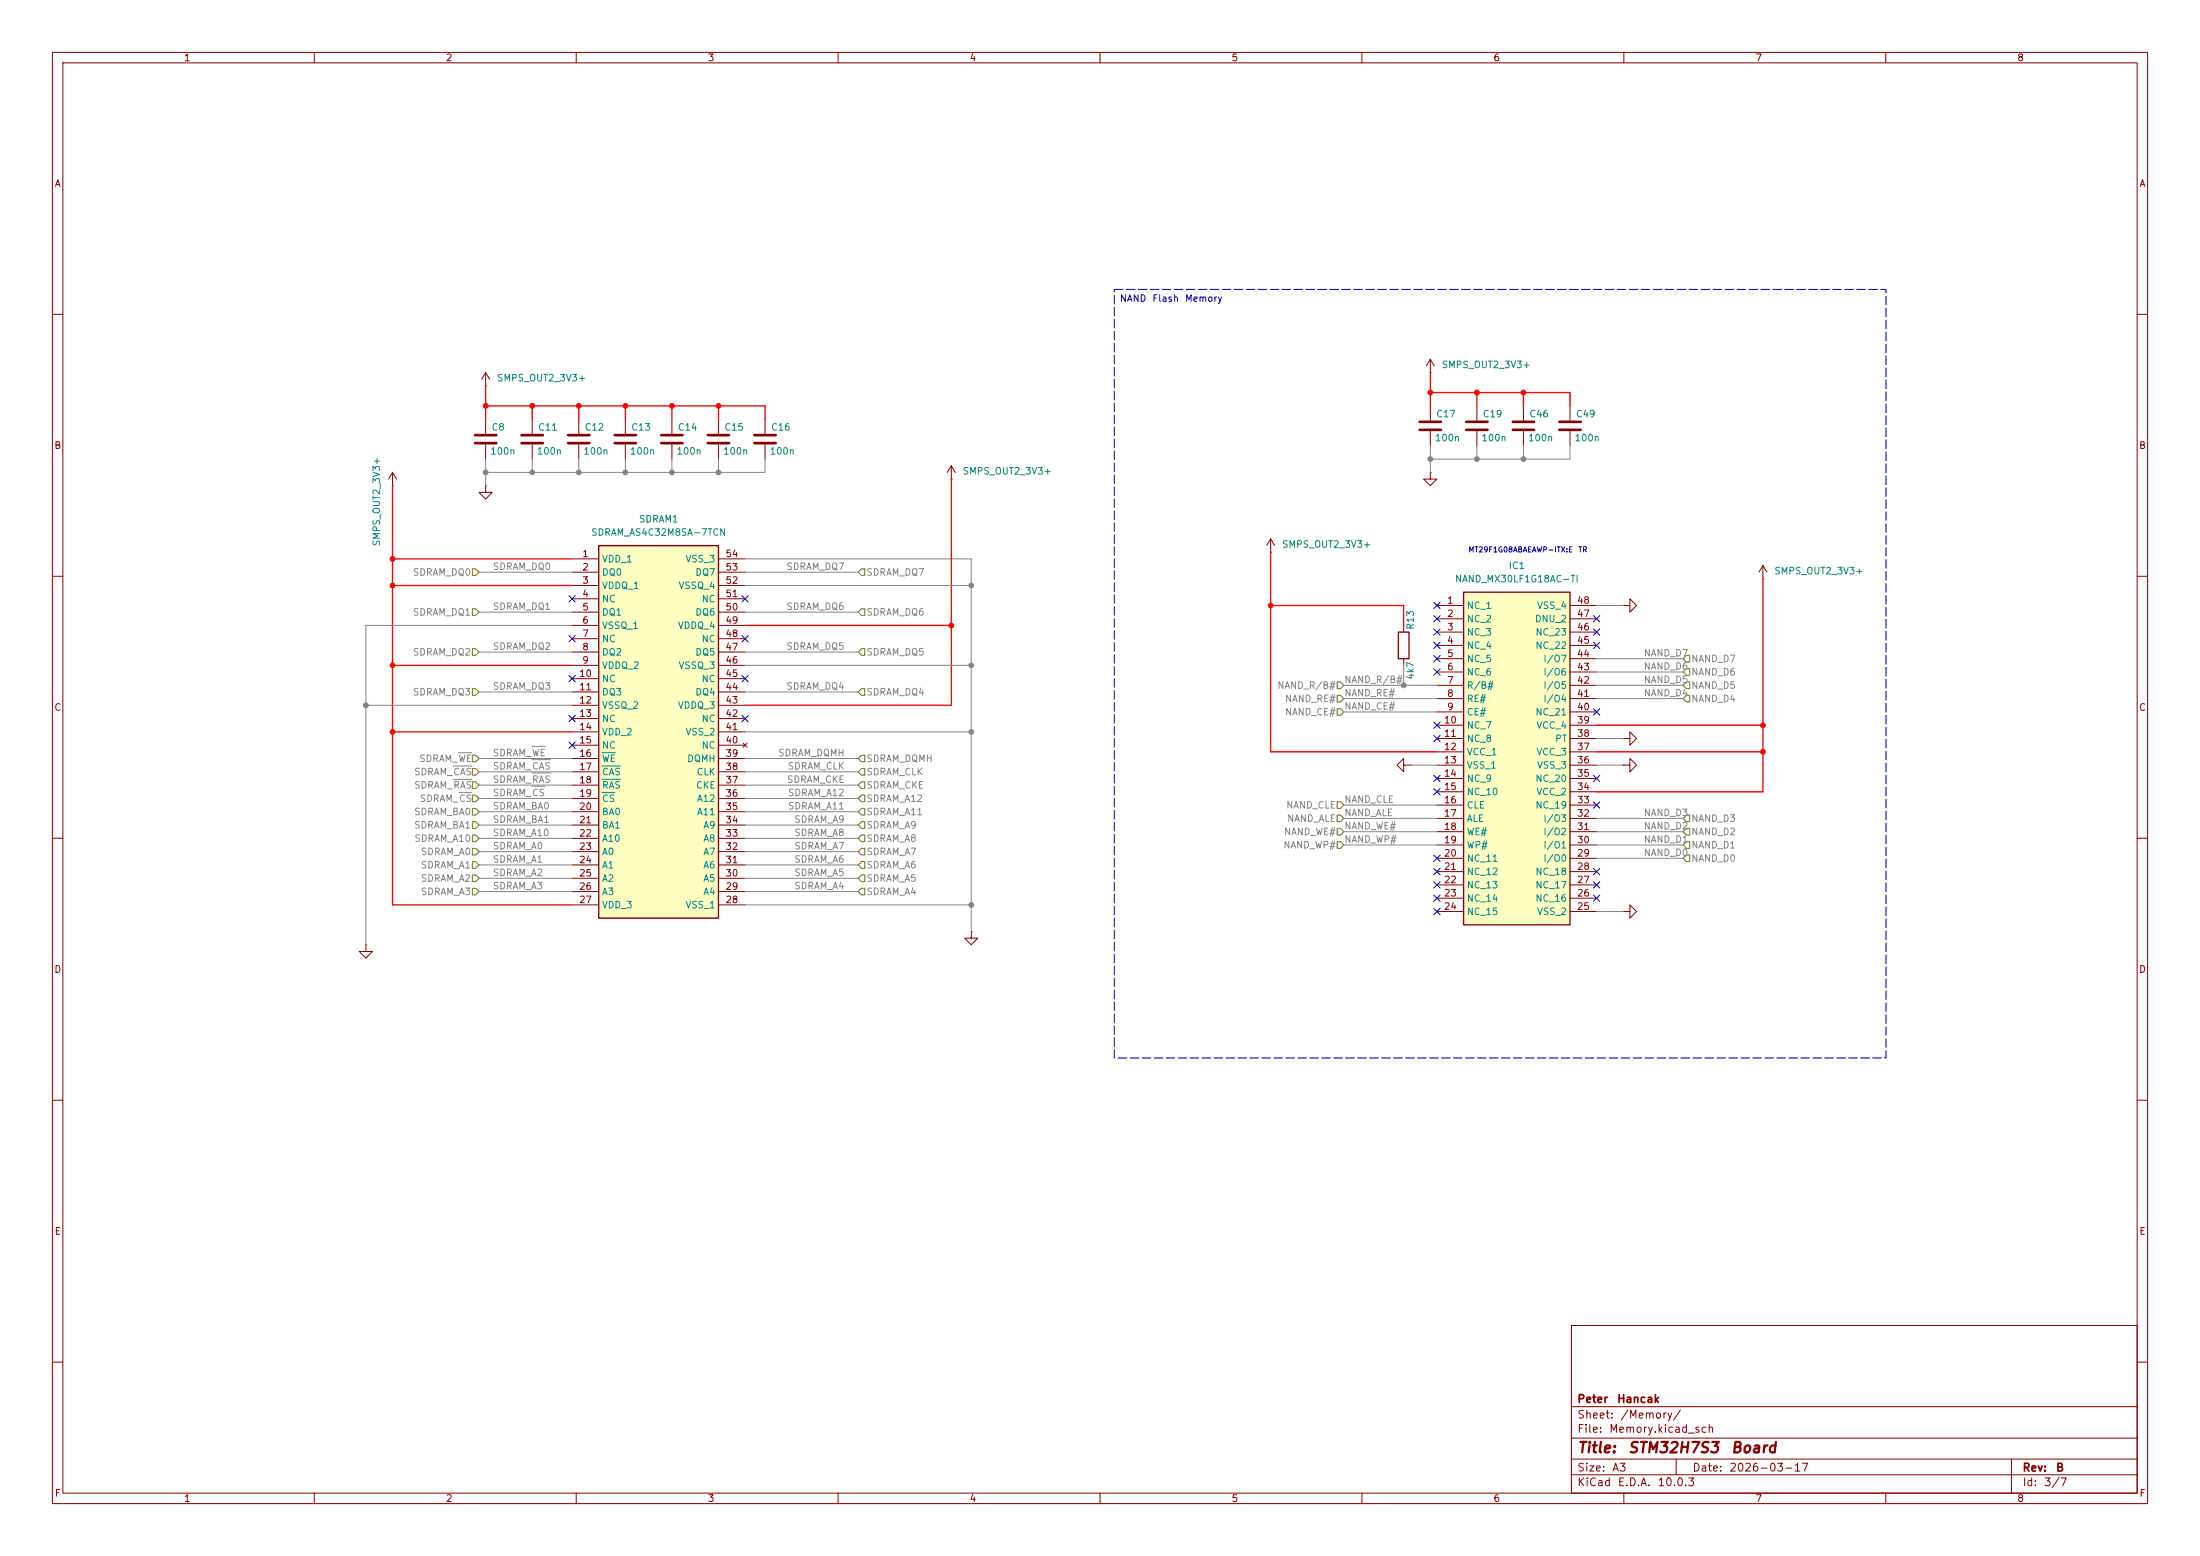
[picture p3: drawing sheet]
<svg xmlns="http://www.w3.org/2000/svg" width="420mm" height="297mm" viewBox="0 0 420 297" stroke-linecap="round" stroke-linejoin="round" font-family="sans-serif">
<g fill="none" stroke="#840000" stroke-width=".19">
<path d="M10 10h400v277h-400zM12 12h396v273h-396zM60 10v2M110 10v2M160 10v2M210 10v2M260 10v2M310 10v2M360 10v2M10 60h2M273 77.5v2.8M408 60h2"/>
<path d="M273 82.3v2.8M10 110h2M408 110h2M10 160h2M408 160h2M69.8 180.3v1.3h-1.2l1.2 1.3 1.3-1.3h-1.3M69.8 180.3h.1M10 210h2M408 210h2M300 253h108v32h-108zM10 260h2M300 278.5h108"/>
<path d="M300 274.5h108M300 268.5h108M320 278.5v3M384 278.5v6.5M408 260h2M60 285v2M110 285v2M160 285v2M210 285v2M260 285v2M300 281.5h108M310 285v2"/>
<path d="M360 285v2"/>
</g>
<path d="M271 80.5h4.1M271 82h4.1" fill="none" stroke="#840000" stroke-width=".51"/>
<path d="M114.3 104.1h22.9v71.2h-22.9z" fill="#ffffc2"/>
<path d="M114.3 104.1h22.9v71.2h-22.9z" fill="none" stroke="#840000" stroke-width=".25"/>
<g fill="none" stroke="#840000" stroke-width=".19">
<path d="M92.7 73.7h.1M92.7 71.1v2.6M92.7 71.1l-.8 1.3M92.7 71.1l.8 1.3M281.9 77.5v2.8M290.8 77.5v2.8M74.9 92.7h.1M74.9 90.2l-.7 1.2M74.9 90.2l.8 1.2M74.9 90.2v2.5M92.7 92.7v1.3h-1.3l1.3 1.3 1.3-1.3h-1.3M92.7 92.7h.1"/>
<path d="M92.7 80v2.8M92.7 84.8v2.8M101.6 80v2.8M101.6 84.8v2.8M110.5 80v2.8M110.5 84.8v2.8M119.4 80v2.8M119.4 84.8v2.8M128.3 80v2.8M128.3 84.8v2.8M137.2 80v2.8M137.2 84.8v2.8"/>
<path d="M146 80v2.8M146 84.8v2.8M281.9 82.3v2.8M290.8 82.3v2.8M109.2 106.7h5.1M109.2 109.2h5.1M109.2 111.8h5.1M109.2 114.3h5.1M109.2 116.8h5.1M109.2 119.4h5.1M137.2 106.7h5M137.2 109.2h5"/>
<path d="M137.2 111.8h5M137.2 114.3h5M137.2 116.8h5M137.2 119.4h5M309.9 115.6h1.2v1.2l1.3-1.2-1.3-1.3v1.3M309.9 115.6h.1M109.2 121.9h5.1M109.2 124.5h5.1M109.2 127h5.1M109.2 129.5h5.1M109.2 132.1h5.1M109.2 134.6h5.1"/>
<path d="M109.2 137.2h5.1M109.2 139.7h5.1M137.2 121.9h5M137.2 124.5h5M137.2 127h5M137.2 129.5h5M137.2 132.1h5M137.2 134.6h5M137.2 137.2h5M137.2 139.7h5M109.2 142.2h5.1M109.2 144.8h5.1"/>
<path d="M109.2 147.3h5.1M109.2 149.9h5.1M109.2 152.4h5.1M109.2 154.9h5.1M109.2 157.5h5.1M137.2 142.2h5M137.2 144.8h5M137.2 147.3h5M137.2 149.9h5M137.2 152.4h5M137.2 154.9h5M137.2 157.5h5"/>
<path d="M141.9 141.9l.7 .7M142.6 141.9l-.7 .7M309.9 141h1.2v1.2l1.3-1.2-1.3-1.3v1.3M309.9 141h.1M309.9 146.1h1.2v1.2l1.3-1.2-1.3-1.3v1.3M309.9 146.1h.1M109.2 160h5.1M109.2 162.6h5.1M109.2 165.1h5.1M109.2 167.6h5.1M109.2 170.2h5.1M109.2 172.7h5.1"/>
<path d="M137.2 160h5M137.2 162.6h5M137.2 165.1h5M137.2 167.6h5M137.2 170.2h5M137.2 172.7h5M185.4 177.8v1.3h-1.3l1.3 1.2 1.3-1.2h-1.3M185.4 177.8h.1"/>
</g>
<path d="M114.9 143.7h2.6M114.9 146.2h3.6M114.9 148.8h3.6M114.9 151.3h2.5" fill="none" stroke="#008484" stroke-width=".19"/>
<g fill="none" stroke="#840000" stroke-width=".51">
<path d="M90.7 83.1h4M90.7 84.6h4M99.6 83.1h4M99.6 84.6h4M108.5 83.1h4M108.5 84.6h4M117.3 83.1h4.1M117.3 84.6h4.1M126.2 83.1h4.1M126.2 84.6h4.1M135.1 83.1h4.1M135.1 84.6h4.1"/>
<path d="M144 83.1h4.1M144 84.6h4.1M279.9 80.5h4.1M279.9 82h4.1M288.8 80.5h4.1M288.8 82h4.1"/>
</g>
<path d="M279.4 113h20.3v63.5h-20.3z" fill="#ffffc2"/>
<path d="M279.4 113h20.3v63.5h-20.3zM267 120.7h2v5h-2z" fill="none" stroke="#840000" stroke-width=".25"/>
<g fill="none" stroke="#840000" stroke-width=".19">
<path d="M273 71.1h.1M273 68.6l-.7 1.3M273 68.6l.8 1.3M273 68.6v2.5M299.7 77.5v2.8M181.6 91.4h.1M181.6 88.9l-.8 1.3M181.6 88.9l.8 1.3M181.6 88.9v2.5M273 90.2v1.2h-1.2l1.2 1.3 1.3-1.3h-1.3M273 90.2h.1M299.7 82.3v2.8"/>
<path d="M242.6 105.4h.1M242.6 102.9l-.8 1.2M242.6 102.9l.7 1.2M242.6 102.9v2.5M268 119.4v1.3M274.3 115.6h5.1M274.3 118.1h5.1M299.7 115.6h5.1M299.7 118.1h5.1M336.5 110.5h.1M336.5 108l-.7 1.2M336.5 108l.8 1.2"/>
<path d="M336.5 108v2.5M268 125.7v1.3M274.3 120.7h5.1M274.3 123.2h5.1M274.3 125.7h5.1M274.3 128.3h5.1M274.3 130.8h5.1M274.3 133.4h5.1M274.3 135.9h5.1M274.3 138.4h5.1M299.7 120.7h5.1M299.7 123.2h5.1"/>
<path d="M299.7 125.7h5.1M299.7 128.3h5.1M299.7 130.8h5.1M299.7 133.4h5.1M299.7 135.9h5.1M299.7 138.4h5.1M268 146.1v1.2l-1.3-1.2 1.3-1.3v1.3h1.2M269.2 146.1h.1M274.3 141h5.1M274.3 143.5h5.1M274.3 146.1h5.1M274.3 148.6h5.1"/>
<path d="M274.3 151.1h5.1M274.3 153.7h5.1M274.3 156.2h5.1M274.3 158.8h5.1M299.7 141h5.1M299.7 143.5h5.1M299.7 146.1h5.1M299.7 148.6h5.1M299.7 151.1h5.1M299.7 153.7h5.1M299.7 156.2h5.1M299.7 158.8h5.1"/>
<path d="M274.3 161.3h5.1M274.3 163.8h5.1M274.3 166.4h5.1M274.3 168.9h5.1M274.3 171.5h5.1M274.3 174h5.1M299.7 161.3h5.1M299.7 163.8h5.1M299.7 166.4h5.1M299.7 168.9h5.1M299.7 171.5h5.1M299.7 174h5.1"/>
<path d="M309.9 174h1.2v1.3l1.3-1.3-1.3-1.3v1.3M309.9 174h.1"/>
</g>
<path d="M297.7 80.5h4.1M297.7 82h4.1" fill="none" stroke="#840000" stroke-width=".51"/>
<g fill="none" stroke="#848400" stroke-width=".19">
<path d="M90.2 108.6h.6l.6 .6-.6 .7h-.6zM90.2 116.2h.6l.6 .6-.6 .7h-.6zM164.5 108.6h.6v1.3h-.6l-.7-.7zM164.5 116.2h.6v1.3h-.6l-.7-.7zM90.2 123.8h.6l.6 .7-.6 .6h-.6zM90.2 131.4h.6l.6 .7-.6 .6h-.6zM164.5 123.8h.6v1.3h-.6l-.7-.6zM164.5 131.4h.6v1.3h-.6l-.7-.6zM255.3 135.3h.6l.6 .6-.6 .6h-.6zM255.3 130.2h.6l.6 .6-.6 .6h-.6zM255.3 132.7h.6l.6 .7-.6 .6h-.6zM321.3 128.3l.6-.7h.7v1.3h-.7z"/>
<path d="M321.3 133.4l.6-.7h.7v1.3h-.7zM321.3 130.8l.6-.6h.7v1.2h-.7zM321.9 125.1h.7v1.3h-.7l-.6-.7zM90.2 159.4h.6l.6 .6-.6 .7h-.6zM90.2 156.8h.6l.6 .7-.6 .6h-.6zM90.2 154.3h.6l.6 .6-.6 .7h-.6zM90.2 149.2h.6l.6 .7-.6 .6h-.6zM90.2 151.8h.6l.6 .6-.6 .6h-.6zM90.2 146.7h.6l.6 .6-.6 .7h-.6zM90.2 144.1h.6l.6 .7-.6 .6h-.6zM164.5 149.2h.6v1.3h-.6l-.7-.6zM164.5 159.4h.6v1.3h-.6l-.7-.7z"/>
<path d="M164.5 156.8h.6v1.3h-.6l-.7-.6zM164.5 154.3h.6v1.3h-.6l-.7-.7zM164.5 151.8h.6v1.2h-.6l-.7-.6zM164.5 144.1h.6v1.3h-.6l-.7-.6zM164.5 146.7h.6v1.3h-.6l-.7-.7zM255.3 155.6h.6l.6 .6-.6 .6h-.6zM255.3 153h.6l.6 .7-.6 .6h-.6zM255.3 158.1h.6l.6 .7-.6 .6h-.6zM321.3 158.8l.6-.7h.7v1.3h-.7zM321.3 156.2l.6-.6h.7v1.2h-.7zM90.2 167h.6l.6 .6-.6 .7h-.6zM90.2 161.9h.6l.6 .7-.6 .6h-.6z"/>
<path d="M90.2 164.5h.6l.6 .6-.6 .6h-.6zM90.2 169.5h.6l.6 .7-.6 .6h-.6zM164.5 164.5h.6v1.2h-.6l-.7-.6zM164.5 169.5h.6v1.3h-.6l-.7-.6zM164.5 161.9h.6v1.3h-.6l-.7-.6zM164.5 167h.6v1.3h-.6l-.7-.7zM255.3 160.7h.6l.6 .6-.6 .6h-.6zM321.3 163.8l.6-.6h.7v1.3h-.7zM321.9 160.7h.7v1.2h-.7l-.6-.6z"/>
</g>
<g fill="none" stroke="#848484" stroke-width=".19">
<path d="M92.7 87.6v5.1M101.6 87.6v2.6M110.5 87.6v2.6M119.4 87.6v2.6M128.3 87.6v2.6M137.2 87.6v2.6M146 87.6v2.6h-53.3M273 85.1v5.1M281.9 85.1v2.5M290.8 85.1v2.5M299.7 85.1v2.5h-26.7M91.4 109.2h17.8"/>
<path d="M91.4 116.8h17.8M109.2 119.4h-39.4v60.9M142.2 106.7h43.2v71.1M142.2 109.2h21.6M142.2 116.8h21.6M142.2 111.8h43.2M304.8 115.6h5.1M69.8 134.6h39.4M91.4 124.5h17.8M91.4 132.1h17.8M142.2 124.5h21.6M142.2 132.1h21.6"/>
<path d="M142.2 139.7h43.2M142.2 127h43.2M256.5 130.8h17.8M256.5 135.9h17.8M256.5 133.4h17.8M268 127v3.8M304.8 130.8h16.5M304.8 133.4h16.5M304.8 125.7h16.5M304.8 128.3h16.5M86.5 148.8h3.6M86.5 146.2h3.6"/>
<path d="M87.5 143.7h2.6M87.6 151.3h2.5M91.4 157.5h17.8M91.4 154.9h17.8M91.4 152.4h17.8M91.4 147.3h17.8M91.4 144.8h17.8M91.4 149.9h17.8M101.6 145h3.5M101.6 150.1h2.4M101.6 142.5h2.5M101.6 147.5h3.5"/>
<path d="M142.2 157.5h21.6M142.2 154.9h21.6M142.2 152.4h21.6M142.2 147.3h21.6M142.2 144.8h21.6M142.2 149.9h21.6M256.5 153.7h17.8M256.5 158.8h17.8M256.5 156.2h17.8M269.2 146.1h5.1M304.8 146.1h5.1M304.8 141h5.1"/>
<path d="M304.8 158.8h16.5M304.8 156.2h16.5M91.4 165.1h17.8M91.4 167.6h17.8M91.4 170.2h17.8M91.4 160h17.8M91.4 162.6h17.8M142.2 165.1h21.6M142.2 167.6h21.6M142.2 172.7h43.2M142.2 170.2h21.6M142.2 160h21.6"/>
<path d="M142.2 162.6h21.6M256.5 161.3h17.8M304.8 174h5.1M304.8 161.3h16.5M304.8 163.8h16.5"/>
</g>
<g fill="none" stroke="#f00" stroke-width=".25">
<path d="M92.7 77.5h53.3v2.5M92.7 73.7v6.3M101.6 77.5v2.5M110.5 77.5v2.5M119.4 77.5v2.5M128.3 77.5v2.5M137.2 77.5v2.5M273 74.9h26.7v2.6M273 71.1v6.4M281.9 74.9v2.6M290.8 74.9v2.6M74.9 92.7v80h34.3"/>
<path d="M181.6 91.4v43.2h-39.4M74.9 106.7h34.3M74.9 111.8h34.3M142.2 119.4h39.4M242.6 105.4v38.1h31.7M242.6 115.6h25.4v3.8M336.5 110.5v40.6h-31.7M74.9 139.7h34.3M74.9 127h34.3M304.8 138.4h31.7M304.8 143.5h31.7"/>
</g>
<g fill="none" stroke="#000084" stroke-width=".19">
<path d="M108.6 113.7l1.2 1.2M109.8 113.7l-1.2 1.2M141.6 113.7l1.2 1.2M142.8 113.7l-1.2 1.2M273.7 115l1.2 1.2M273.7 117.5l1.2 1.2M274.9 115l-1.2 1.2M274.9 117.5l-1.2 1.2M304.2 117.5l1.2 1.2M305.4 117.5l-1.2 1.2M108.6 128.9l1.2 1.2M108.6 121.3l1.2 1.2"/>
<path d="M108.6 136.6l1.2 1.2M109.8 128.9l-1.2 1.2M109.8 121.3l-1.2 1.2M109.8 136.6l-1.2 1.2M141.6 128.9l1.2 1.2M141.6 136.6l1.2 1.2M141.6 121.3l1.2 1.2M142.8 128.9l-1.2 1.2M142.8 136.6l-1.2 1.2M142.8 121.3l-1.2 1.2M273.7 127.7l1.2 1.2M273.7 125.1l1.2 1.2"/>
<path d="M273.7 120l1.2 1.3M273.7 122.6l1.2 1.2M273.7 137.8l1.2 1.2M274.9 127.7l-1.2 1.2M274.9 125.1l-1.2 1.2M274.9 120l-1.2 1.3M274.9 122.6l-1.2 1.2M274.9 137.8l-1.2 1.2M304.2 135.3l1.2 1.2M304.2 122.6l1.2 1.2M304.2 120l1.2 1.3M305.4 135.3l-1.2 1.2"/>
<path d="M305.4 120l-1.2 1.3M305.4 122.6l-1.2 1.2M108.6 141.6l1.2 1.2M109.8 141.6l-1.2 1.2M273.7 150.5l1.2 1.2M273.7 140.4l1.2 1.2M273.7 148l1.2 1.2M274.9 150.5l-1.2 1.2M274.9 140.4l-1.2 1.2M274.9 148l-1.2 1.2M304.2 153.1l1.2 1.2M304.2 148l1.2 1.2"/>
<path d="M305.4 153.1l-1.2 1.2M305.4 148l-1.2 1.2M273.7 168.3l1.2 1.2M273.7 170.8l1.2 1.3M273.7 173.4l1.2 1.2M273.7 165.8l1.2 1.2M273.7 163.2l1.2 1.2M274.9 168.3l-1.2 1.2M274.9 170.8l-1.2 1.3M274.9 173.4l-1.2 1.2M274.9 165.8l-1.2 1.2M274.9 163.2l-1.2 1.2"/>
<path d="M304.2 168.3l1.2 1.2M304.2 165.8l1.2 1.2M304.2 170.8l1.2 1.3M305.4 168.3l-1.2 1.2M305.4 165.8l-1.2 1.2M305.4 170.8l-1.2 1.3"/>
</g>
<path d="M212.7 55.2h147.3v146.7h-147.3z" fill="none" stroke="#0000c2" stroke-width=".19" stroke-dasharray="1.7 .6"/>
<g fill="#f00" stroke="#f00" stroke-width=".19">
<circle cx="290.8" cy="74.9" r=".46"/>
<circle cx="281.9" cy="74.9" r=".46"/>
<circle cx="273" cy="74.9" r=".46"/>
<circle cx="242.6" cy="115.6" r=".46"/>
<circle cx="336.5" cy="138.4" r=".46"/>
<circle cx="336.5" cy="143.5" r=".46"/>
<circle cx="128.3" cy="77.5" r=".46"/>
<circle cx="119.4" cy="77.5" r=".46"/>
<circle cx="137.2" cy="77.5" r=".46"/>
<circle cx="110.5" cy="77.5" r=".46"/>
<circle cx="74.9" cy="111.8" r=".46"/>
<circle cx="74.9" cy="106.7" r=".46"/>
<circle cx="92.7" cy="77.5" r=".46"/>
<circle cx="101.6" cy="77.5" r=".46"/>
<circle cx="74.9" cy="139.7" r=".46"/>
<circle cx="74.9" cy="127" r=".46"/>
<circle cx="181.6" cy="119.4" r=".46"/>
</g>
<g fill="#848484" stroke="#848484" stroke-width=".19">
<circle cx="290.8" cy="87.6" r=".46"/>
<circle cx="281.9" cy="87.6" r=".46"/>
<circle cx="268" cy="130.8" r=".46"/>
<circle cx="273" cy="87.6" r=".46"/>
<circle cx="185.4" cy="139.7" r=".46"/>
<circle cx="185.4" cy="172.7" r=".46"/>
<circle cx="185.4" cy="111.8" r=".46"/>
<circle cx="128.3" cy="90.2" r=".46"/>
<circle cx="137.2" cy="90.2" r=".46"/>
<circle cx="119.4" cy="90.2" r=".46"/>
<circle cx="110.5" cy="90.2" r=".46"/>
<circle cx="92.7" cy="90.2" r=".46"/>
<circle cx="101.6" cy="90.2" r=".46"/>
<circle cx="69.8" cy="134.6" r=".46"/>
<circle cx="185.4" cy="127" r=".46"/>
</g>
<g font-size="2" fill="#840000">
<text x="301" y="277.8">Title:</text>
<text x="310.7" y="277.8">STM32H7S3</text>
<text x="330.3" y="277.8">Board</text>
</g>
<g font-size="1.5" fill="#840000">
<text x="301" y="268.1">Peter</text>
<text x="308.6" y="268.1">Hancak</text>
<text x="301" y="273.8">File:</text>
<text x="301" y="271.1">Sheet:</text>
<text x="307.1" y="273.8">Memory.kicad_sch</text>
<text x="309.2" y="271.1">/Memory/</text>
<text x="301" y="281.2">Size:</text>
<text x="307.6" y="281.2">A3</text>
<text x="323" y="281.2">Date:</text>
<text x="330" y="281.2">2026-03-17</text>
<text x="386" y="281.2">Rev:</text>
<text x="392.4" y="281.2">B</text>
<text x="301" y="284">KiCad</text>
<text x="308.7" y="284">E.D.A.</text>
<text x="316.3" y="284">10.0.3</text>
<text x="386" y="284">Id:</text>
<text x="390.1" y="284">3/7</text>
</g>
<g font-size="1.3" fill="#840000">
<text x="35" y="12">1</text>
<text x="85" y="12">2</text>
<text x="135" y="12">3</text>
<text x="185" y="12">4</text>
<text x="235" y="12">5</text>
<text x="285" y="12">6</text>
<text x="335" y="12">7</text>
<text x="385" y="12">8</text>
<text x="10.3" y="36">A</text>
<text x="408.3" y="36">A</text>
<text x="10.3" y="86">B</text>
<text x="408.2" y="86">B</text>
<text x="111.1" y="106.7">1</text>
<text x="138.4" y="106.7">54</text>
<text x="111.1" y="109.2">2</text>
<text x="111.1" y="111.7">3</text>
<text x="138.4" y="111.7">52</text>
<text x="138.4" y="109.2">53</text>
<text x="111.1" y="114.3">4</text>
<text x="111.1" y="116.8">5</text>
<text x="111.1" y="119.4">6</text>
<text x="138.4" y="119.4">49</text>
<text x="138.4" y="116.8">50</text>
<text x="138.4" y="114.3">51</text>
<text x="276.2" y="115.5">1</text>
<text x="276.2" y="118.1">2</text>
<text x="300.9" y="118.1">47</text>
<text x="300.9" y="115.5">48</text>
<text x="111.1" y="121.9">7</text>
<text x="111.1" y="124.4">8</text>
<text x="138.4" y="124.4">47</text>
<text x="138.4" y="121.9">48</text>
<text x="276.2" y="120.6">3</text>
<text x="276.2" y="123.2">4</text>
<text x="276.2" y="125.7">5</text>
<text x="300.9" y="125.7">44</text>
<text x="300.9" y="123.2">45</text>
<text x="300.9" y="120.6">46</text>
<text x="110.4" y="129.5">10</text>
<text x="111.1" y="127">9</text>
<text x="138.4" y="129.5">45</text>
<text x="138.4" y="127">46</text>
<text x="276.2" y="128.2">6</text>
<text x="276.2" y="130.8">7</text>
<text x="300.9" y="130.8">42</text>
<text x="300.9" y="128.2">43</text>
<text x="10.3" y="136">C</text>
<text x="110.4" y="132.1">11</text>
<text x="110.4" y="134.6">12</text>
<text x="110.4" y="137.1">13</text>
<text x="138.4" y="137.1">42</text>
<text x="138.4" y="134.6">43</text>
<text x="138.4" y="132.1">44</text>
<text x="276.2" y="133.3">8</text>
<text x="276.2" y="135.9">9</text>
<text x="300.9" y="135.9">40</text>
<text x="300.9" y="133.3">41</text>
<text x="408.2" y="136">C</text>
<text x="110.4" y="139.7">14</text>
<text x="110.4" y="142.2">15</text>
<text x="138.4" y="142.2">40</text>
<text x="138.4" y="139.7">41</text>
<text x="275.5" y="138.4">10</text>
<text x="275.5" y="140.9">11</text>
<text x="275.5" y="143.5">12</text>
<text x="300.9" y="143.5">37</text>
<text x="300.9" y="140.9">38</text>
<text x="300.9" y="138.4">39</text>
<text x="110.4" y="144.8">16</text>
<text x="110.4" y="147.3">17</text>
<text x="110.4" y="149.8">18</text>
<text x="138.4" y="149.8">37</text>
<text x="138.4" y="147.3">38</text>
<text x="138.4" y="144.8">39</text>
<text x="275.5" y="146">13</text>
<text x="275.5" y="148.6">14</text>
<text x="300.9" y="148.6">35</text>
<text x="300.9" y="146">36</text>
<text x="110.4" y="152.4">19</text>
<text x="110.4" y="154.9">20</text>
<text x="138.4" y="154.9">35</text>
<text x="138.4" y="152.4">36</text>
<text x="275.5" y="151.1">15</text>
<text x="275.5" y="153.6">16</text>
<text x="300.9" y="153.6">33</text>
<text x="300.9" y="151.1">34</text>
<text x="110.4" y="157.5">21</text>
<text x="110.4" y="160">22</text>
<text x="138.4" y="160">33</text>
<text x="138.4" y="157.5">34</text>
<text x="275.5" y="156.2">17</text>
<text x="275.5" y="158.7">18</text>
<text x="275.5" y="161.3">19</text>
<text x="300.9" y="161.3">30</text>
<text x="300.9" y="158.7">31</text>
<text x="300.9" y="156.2">32</text>
<text x="110.4" y="162.5">23</text>
<text x="110.4" y="165.1">24</text>
<text x="110.4" y="167.6">25</text>
<text x="138.4" y="167.6">30</text>
<text x="138.4" y="165.1">31</text>
<text x="138.4" y="162.5">32</text>
<text x="275.5" y="163.8">20</text>
<text x="275.5" y="166.3">21</text>
<text x="300.9" y="166.3">28</text>
<text x="300.9" y="163.8">29</text>
<text x="110.4" y="170.2">26</text>
<text x="110.4" y="172.7">27</text>
<text x="138.4" y="172.7">28</text>
<text x="138.4" y="170.2">29</text>
<text x="275.5" y="168.9">22</text>
<text x="275.5" y="171.4">23</text>
<text x="275.5" y="174">24</text>
<text x="300.9" y="174">25</text>
<text x="300.9" y="171.4">26</text>
<text x="300.9" y="168.9">27</text>
<text x="10.3" y="186">D</text>
<text x="408.2" y="186">D</text>
<text x="10.3" y="236">E</text>
<text x="408.3" y="236">E</text>
<text x="10.3" y="286">F</text>
<text x="35" y="287">1</text>
<text x="85" y="287">2</text>
<text x="135" y="287">3</text>
<text x="185" y="287">4</text>
<text x="235" y="287">5</text>
<text x="285" y="287">6</text>
<text x="335" y="287">7</text>
<text x="385" y="287">8</text>
<text x="408.3" y="286">F</text>
</g>
<g font-size="1.3" fill="#0000c2">
<text x="213.7" y="57.9">NAND</text>
<text x="219.9" y="57.9">Flash</text>
<text x="226.1" y="57.9">Memory</text>
</g>
<g font-size="1.3" fill="#008484">
<text x="275.1" y="70.6">SMPS_OUT2_3V3+</text>
<text x="94.8" y="73.1">SMPS_OUT2_3V3+</text>
<text x="93.7" y="82.5">C8</text>
<text x="102.6" y="82.5">C11</text>
<text x="111.5" y="82.5">C12</text>
<text x="120.4" y="82.5">C13</text>
<text x="129.3" y="82.5">C14</text>
<text x="138.2" y="82.5">C15</text>
<text x="147.1" y="82.5">C16</text>
<text x="274.1" y="80">C17</text>
<text x="283" y="80">C19</text>
<text x="291.9" y="80">C46</text>
<text x="300.7" y="80">C49</text>
<text x="93.5" y="87.1">100n</text>
<text x="102.4" y="87.1">100n</text>
<text x="111.3" y="87.1">100n</text>
<text x="120.2" y="87.1">100n</text>
<text x="129" y="87.1">100n</text>
<text x="137.9" y="87.1">100n</text>
<text x="146.8" y="87.1">100n</text>
<text x="273.8" y="84.5">100n</text>
<text x="282.7" y="84.5">100n</text>
<text x="291.6" y="84.5">100n</text>
<text x="300.5" y="84.5">100n</text>
<text x="183.7" y="90.9">SMPS_OUT2_3V3+</text>
<text x="121.9" y="100">SDRAM1</text>
<text x="72.9" y="104.4" transform="rotate(-90 72.9 104.4)">SMPS_OUT2_3V3+</text>
<text x="112.7" y="102.6">SDRAM_AS4C32M8SA-7TCN</text>
<text x="114.8" y="107.7">VDD_1</text>
<text x="130.8" y="107.7">VSS_3</text>
<text x="244.6" y="104.9">SMPS_OUT2_3V3+</text>
<text x="114.8" y="110.2">DQ0</text>
<text x="114.8" y="112.7">VDDQ_1</text>
<text x="129.4" y="112.7">VSSQ_4</text>
<text x="132.6" y="110.2">DQ7</text>
<text x="277.7" y="111.5">NAND_MX30LF1G18AC-TI</text>
<text x="287.9" y="108.9">IC1</text>
<text x="338.6" y="109.9">SMPS_OUT2_3V3+</text>
<text x="114.8" y="115.3">NC</text>
<text x="114.8" y="117.8">DQ1</text>
<text x="132.6" y="117.8">DQ6</text>
<text x="133.8" y="115.3">NC</text>
<text x="279.9" y="116.5">NC_1</text>
<text x="279.9" y="119.1">NC_2</text>
<text x="292.9" y="119.1">DNU_2</text>
<text x="293.3" y="116.5">VSS_4</text>
<text x="114.8" y="120.4">VSSQ_1</text>
<text x="114.8" y="122.9">NC</text>
<text x="114.8" y="125.4">DQ2</text>
<text x="129.3" y="120.4">VDDQ_4</text>
<text x="132.6" y="125.4">DQ5</text>
<text x="133.8" y="122.9">NC</text>
<text x="270.2" y="120.3" transform="rotate(-90 270.2 120.3)">R13</text>
<text x="279.9" y="121.6">NC_3</text>
<text x="279.9" y="124.2">NC_4</text>
<text x="293" y="124.2">NC_22</text>
<text x="293" y="121.6">NC_23</text>
<text x="114.8" y="128">VDDQ_2</text>
<text x="114.8" y="130.5">NC</text>
<text x="129.4" y="128">VSSQ_3</text>
<text x="133.8" y="130.5">NC</text>
<text x="270.2" y="129.8" transform="rotate(-90 270.2 129.8)">4k7</text>
<text x="279.9" y="126.7">NC_5</text>
<text x="279.9" y="129.2">NC_6</text>
<text x="279.9" y="131.8">R/B#</text>
<text x="294.5" y="131.8">I/O5</text>
<text x="294.5" y="129.2">I/O6</text>
<text x="294.5" y="126.7">I/O7</text>
<text x="114.8" y="133.1">DQ3</text>
<text x="114.8" y="135.6">VSSQ_2</text>
<text x="129.3" y="135.6">VDDQ_3</text>
<text x="132.6" y="133.1">DQ4</text>
<text x="279.9" y="134.3">RE#</text>
<text x="279.9" y="136.9">CE#</text>
<text x="293" y="136.9">NC_21</text>
<text x="294.5" y="134.3">I/O4</text>
<text x="114.8" y="138.1">NC</text>
<text x="114.8" y="140.7">VDD_2</text>
<text x="114.8" y="143.2">NC</text>
<text x="130.8" y="140.7">VSS_2</text>
<text x="133.8" y="143.2">NC</text>
<text x="133.8" y="138.1">NC</text>
<text x="279.9" y="139.4">NC_7</text>
<text x="279.9" y="141.9">NC_8</text>
<text x="293.2" y="139.4">VCC_4</text>
<text x="296.8" y="141.9">PT</text>
<text x="114.8" y="145.8">WE</text>
<text x="114.8" y="148.3">CAS</text>
<text x="131.1" y="145.8">DQMH</text>
<text x="132.9" y="148.3">CLK</text>
<text x="279.9" y="144.5">VCC_1</text>
<text x="279.9" y="147">VSS_1</text>
<text x="279.9" y="149.6">NC_9</text>
<text x="293" y="149.6">NC_20</text>
<text x="293.2" y="144.5">VCC_3</text>
<text x="293.3" y="147">VSS_3</text>
<text x="114.8" y="150.8">RAS</text>
<text x="114.8" y="153.4">CS</text>
<text x="114.8" y="155.9">BA0</text>
<text x="132.8" y="150.8">CKE</text>
<text x="132.9" y="155.9">A11</text>
<text x="132.9" y="153.4">A12</text>
<text x="279.9" y="152.1">NC_10</text>
<text x="279.9" y="154.6">CLE</text>
<text x="293" y="154.6">NC_19</text>
<text x="293.2" y="152.1">VCC_2</text>
<text x="114.8" y="158.5">BA1</text>
<text x="114.8" y="161">A10</text>
<text x="134.2" y="161">A8</text>
<text x="134.2" y="158.5">A9</text>
<text x="279.9" y="157.2">ALE</text>
<text x="279.9" y="159.7">WE#</text>
<text x="294.5" y="159.7">I/O2</text>
<text x="294.5" y="157.2">I/O3</text>
<text x="114.8" y="163.5">A0</text>
<text x="114.8" y="166.1">A1</text>
<text x="134.2" y="166.1">A6</text>
<text x="134.2" y="163.5">A7</text>
<text x="279.9" y="162.3">WP#</text>
<text x="279.9" y="164.8">NC_11</text>
<text x="279.9" y="167.3">NC_12</text>
<text x="293" y="167.3">NC_18</text>
<text x="294.5" y="164.8">I/O0</text>
<text x="294.5" y="162.3">I/O1</text>
<text x="114.8" y="168.6">A2</text>
<text x="114.8" y="171.2">A3</text>
<text x="114.8" y="173.7">VDD_3</text>
<text x="130.8" y="173.7">VSS_1</text>
<text x="134.2" y="171.2">A4</text>
<text x="134.2" y="168.6">A5</text>
<text x="279.9" y="169.9">NC_13</text>
<text x="279.9" y="172.4">NC_14</text>
<text x="293" y="172.4">NC_16</text>
<text x="293" y="169.9">NC_17</text>
<text x="279.9" y="175">NC_15</text>
<text x="293.3" y="175">VSS_2</text>
</g>
<g font-size="1.3" fill="#848484">
<text x="78.7" y="110.2">SDRAM_DQ0</text>
<text x="94" y="109.1">SDRAM_DQ0</text>
<text x="150" y="109.1">SDRAM_DQ7</text>
<text x="165.3" y="110.2">SDRAM_DQ7</text>
<text x="78.7" y="117.8">SDRAM_DQ1</text>
<text x="94" y="116.7">SDRAM_DQ1</text>
<text x="150" y="116.7">SDRAM_DQ6</text>
<text x="165.3" y="117.8">SDRAM_DQ6</text>
<text x="78.7" y="125.4">SDRAM_DQ2</text>
<text x="94" y="124.3">SDRAM_DQ2</text>
<text x="150" y="124.3">SDRAM_DQ5</text>
<text x="165.3" y="125.4">SDRAM_DQ5</text>
<text x="313.7" y="125.6">NAND_D7</text>
<text x="94" y="132">SDRAM_DQ3</text>
<text x="150" y="132">SDRAM_DQ4</text>
<text x="243.7" y="131.8">NAND_R/B#</text>
<text x="256.5" y="130.7">NAND_R/B#</text>
<text x="313.7" y="130.7">NAND_D5</text>
<text x="313.7" y="128.1">NAND_D6</text>
<text x="322.8" y="129.2">NAND_D6</text>
<text x="322.8" y="126.7">NAND_D7</text>
<text x="322.8" y="131.8">NAND_D5</text>
<text x="78.7" y="133.1">SDRAM_DQ3</text>
<text x="165.3" y="133.1">SDRAM_DQ4</text>
<text x="245.2" y="136.9">NAND_CE#</text>
<text x="245.2" y="134.3">NAND_RE#</text>
<text x="256.5" y="135.8">NAND_CE#</text>
<text x="256.5" y="133.2">NAND_RE#</text>
<text x="313.7" y="133.2">NAND_D4</text>
<text x="322.8" y="134.3">NAND_D4</text>
<text x="79" y="148.3">SDRAM_CAS</text>
<text x="79.9" y="145.8">SDRAM_WE</text>
<text x="94" y="147.2">SDRAM_CAS</text>
<text x="94" y="144.7">SDRAM_WE</text>
<text x="94" y="149.7">SDRAM_RAS</text>
<text x="148.4" y="144.7">SDRAM_DQMH</text>
<text x="150.1" y="149.7">SDRAM_CKE</text>
<text x="150.3" y="147.2">SDRAM_CLK</text>
<text x="165.3" y="145.8">SDRAM_DQMH</text>
<text x="165.3" y="148.3">SDRAM_CLK</text>
<text x="79" y="155.9">SDRAM_BA0</text>
<text x="79" y="150.8">SDRAM_RAS</text>
<text x="80" y="153.4">SDRAM_CS</text>
<text x="94" y="152.3">SDRAM_CS</text>
<text x="94" y="154.8">SDRAM_BA0</text>
<text x="150.3" y="154.8">SDRAM_A11</text>
<text x="150.3" y="152.3">SDRAM_A12</text>
<text x="165.3" y="150.8">SDRAM_CKE</text>
<text x="165.3" y="155.9">SDRAM_A11</text>
<text x="165.3" y="153.4">SDRAM_A12</text>
<text x="245.4" y="154.6">NAND_CLE</text>
<text x="256.5" y="153.5">NAND_CLE</text>
<text x="79" y="158.5">SDRAM_BA1</text>
<text x="79" y="161">SDRAM_A10</text>
<text x="94" y="157.4">SDRAM_BA1</text>
<text x="94" y="159.9">SDRAM_A10</text>
<text x="151.5" y="157.4">SDRAM_A9</text>
<text x="151.5" y="159.9">SDRAM_A8</text>
<text x="165.3" y="161">SDRAM_A8</text>
<text x="165.3" y="158.5">SDRAM_A9</text>
<text x="245" y="159.7">NAND_WE#</text>
<text x="245.6" y="157.2">NAND_ALE</text>
<text x="256.5" y="161.2">NAND_WP#</text>
<text x="256.5" y="158.6">NAND_WE#</text>
<text x="256.5" y="156.1">NAND_ALE</text>
<text x="313.7" y="158.6">NAND_D2</text>
<text x="313.7" y="156.1">NAND_D3</text>
<text x="313.7" y="161.2">NAND_D1</text>
<text x="322.8" y="159.7">NAND_D2</text>
<text x="322.8" y="157.2">NAND_D3</text>
<text x="80.2" y="163.5">SDRAM_A0</text>
<text x="80.2" y="166.1">SDRAM_A1</text>
<text x="94" y="165">SDRAM_A1</text>
<text x="94" y="167.5">SDRAM_A2</text>
<text x="94" y="162.4">SDRAM_A0</text>
<text x="151.5" y="162.4">SDRAM_A7</text>
<text x="151.5" y="165">SDRAM_A6</text>
<text x="151.5" y="167.5">SDRAM_A5</text>
<text x="165.3" y="166.1">SDRAM_A6</text>
<text x="165.3" y="163.5">SDRAM_A7</text>
<text x="244.9" y="162.3">NAND_WP#</text>
<text x="313.7" y="163.7">NAND_D0</text>
<text x="322.8" y="162.3">NAND_D1</text>
<text x="322.8" y="164.8">NAND_D0</text>
<text x="80.2" y="168.6">SDRAM_A2</text>
<text x="80.2" y="171.2">SDRAM_A3</text>
<text x="94" y="170.1">SDRAM_A3</text>
<text x="151.5" y="170.1">SDRAM_A4</text>
<text x="165.3" y="171.2">SDRAM_A4</text>
<text x="165.3" y="168.6">SDRAM_A5</text>
</g>
<g font-size="1" fill="#0000c2">
<text x="280.2" y="105.7">MT29F1G08ABAEAWP-ITX:E</text>
<text x="301.2" y="105.7">TR</text>
</g>
</svg>
